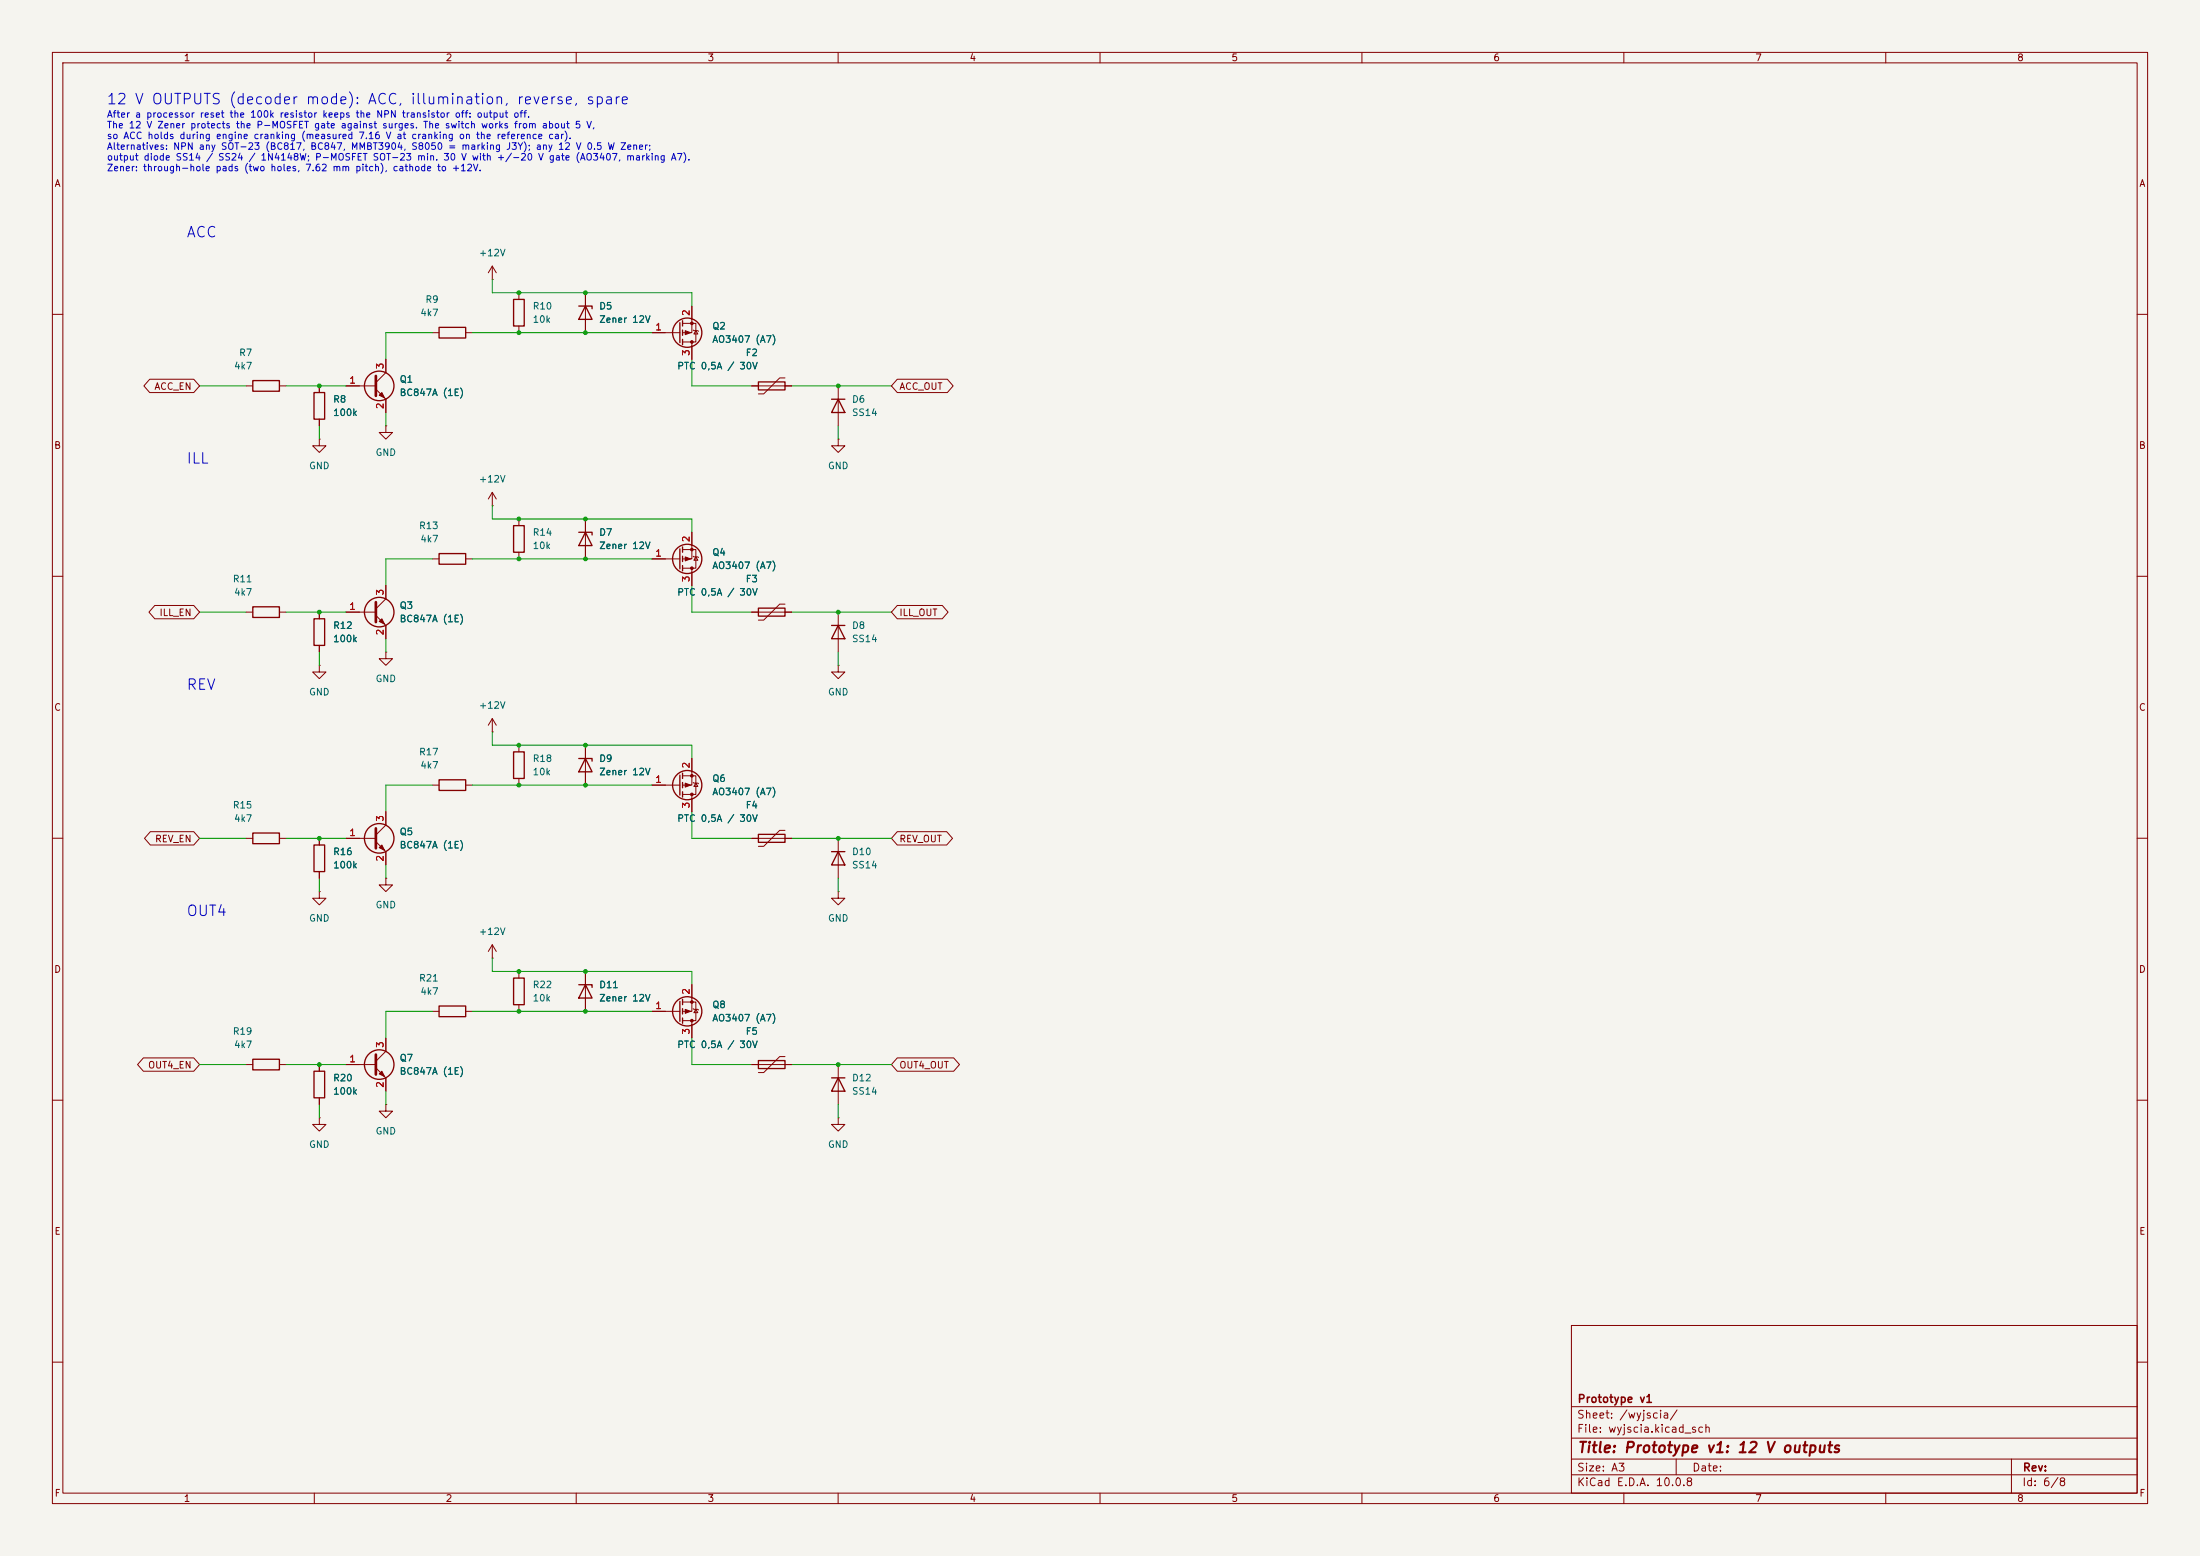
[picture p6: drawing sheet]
<svg xmlns="http://www.w3.org/2000/svg" width="420mm" height="297mm" viewBox="0 0 420 297" stroke-linecap="round" stroke-linejoin="round" font-family="sans-serif">
<path d="M0 0h420v297h-420z" fill="#f5f4ef" stroke="#f5f4ef" stroke-width=".19"/>
<g fill="none" stroke="#840000" stroke-width=".19">
<path d="M10 10h400v277h-400zM12 12h396v273h-396zM60 10v2M110 10v2M160 10v2M210 10v2M260 10v2M310 10v2M360 10v2M94 53.3h.1M94 50.8v2.5M94 50.8l-.8 1.3"/>
<path d="M94 50.8l.7 1.3M99.1 55.9v1.3M111.8 55.9v7.6M132.1 58.4v5.1h-1.8M10 60h2M28.6 72.4h8.4l1.1 1.3-1.1 1.2h-8.4l-1.1-1.2zM47 73.7h1.3M53.3 73.7h1.3M61 73.7v1.2M66 73.7h5.8M71.8 74.3l1.9 1.9v2.5M73.7 68.6v2.5l-1.9 1.9"/>
<path d="M82.5 63.5h1.3M88.9 63.5h1.3M99.1 62.2v1.3M124.5 63.5h5.3M130.3 61.7h2.5v3.6h-2.5M132.1 65.3v3.3M132.3 63l1 .2M132.8 63.1l.4 .7h-.7zM143.5 73.7h7.6M149.9 72.1h-1.1l-3 3.1h-1M160 73.7v7.6M171.3 72.4h9.6l1.1 1.3-1.1 1.2h-9.6l-1.1-1.2z"/>
<path d="M408 60h2M61 83.8v1.3h1.2l-1.2 1.3-1.3-1.3h1.3M61 83.8h.1M61 80v1.3M73.7 81.3v1.3h1.2l-1.2 1.2-1.3-1.2h1.3M73.7 81.3h.1M94 96.5h.1M94 94v2.5M94 94l-.8 1.3M94 94l.7 1.3M99.1 99.1v1.2M111.8 99.1v7.6"/>
<path d="M160 83.8v1.3h1.3l-1.3 1.3-1.3-1.3h1.3M160 83.8h.1M10 110h2M29.5 115.6h7.5l1.1 1.2-1.1 1.3h-7.5l-1.1-1.3zM47 116.8h1.3M53.3 116.8h1.3M61 116.8v1.3M66 116.8h5.8M71.8 117.5l1.9 1.9v2.5M73.7 111.8v2.5l-1.9 1.9M82.5 106.7h1.3M88.9 106.7h1.3"/>
<path d="M99.1 105.4v1.3M124.5 106.7h5.3M130.3 104.9h2.5v3.6h-2.5M132.1 101.6v5.1h-1.8M132.1 108.5v3.3M132.3 106.2l1 .2M132.8 106.3l.4 .6h-.7zM143.5 116.8h7.6M149.9 115.3h-1.1l-3 3.1h-1M160 116.8v7.7M171.3 115.6h8.6l1.1 1.2-1.1 1.3h-8.6l-1.1-1.3zM408 110h2"/>
<path d="M61 127v1.3h1.2l-1.2 1.2-1.3-1.2h1.3M61 127h.1M61 123.2v1.3M73.7 124.5v1.2h1.2l-1.2 1.3-1.3-1.3h1.3M73.7 124.5h.1M94 139.7h.1M94 137.2v2.5M94 137.2l-.8 1.2M94 137.2l.7 1.2M160 127v1.3h1.3l-1.3 1.2-1.3-1.2h1.3M160 127h.1M10 160h2"/>
<path d="M28.7 158.7h8.3l1.1 1.3-1.1 1.3h-8.3l-1.1-1.3zM73.7 154.9v2.6l-1.9 1.9M82.5 149.9h1.3M88.9 149.9h1.3M99.1 142.2v1.3M99.1 148.6v1.3M111.8 142.2v7.7M124.5 149.9h5.3M130.3 148.1h2.5v3.5h-2.5M132.1 144.8v5.1h-1.8M132.1 151.6v3.3M132.3 149.4l1 .2"/>
<path d="M132.8 149.5l.4 .6h-.7zM149.9 158.5h-1.1l-3 3h-1M171.3 158.7h9.4l1.1 1.3-1.1 1.3h-9.4l-1.1-1.3zM408 160h2M47 160h1.3M53.3 160h1.3M61 170.2v1.3h1.2l-1.2 1.2-1.3-1.2h1.3M61 170.2h.1M61 160v1.3M61 166.4v1.2M66 160h5.8M71.8 160.7l1.9 1.9v2.5"/>
<path d="M73.7 167.6v1.3h1.2l-1.2 1.3-1.3-1.3h1.3M73.7 167.6h.1M143.5 160h7.6M160 170.2v1.3h1.3l-1.3 1.2-1.3-1.2h1.3M160 170.2h.1M160 160v7.6M73.7 198.1v2.6l-1.9 1.9M82.5 193h1.3M88.9 193h1.3M94 182.9h.1M94 180.3l-.8 1.3M94 180.3l.7 1.3"/>
<path d="M94 180.3v2.6M99.1 185.4v1.3M99.1 191.8v1.2M111.8 185.4v7.6M124.5 193h5.3M130.3 191.3h2.5v3.5h-2.5M132.1 188v5h-1.8M132.1 194.8v3.3M132.3 192.5l1 .3M132.8 192.7l.4 .6h-.7zM10 210h2M27.4 201.9h9.6l1.1 1.3-1.1 1.3h-9.6l-1.1-1.3z"/>
<path d="M47 203.2h1.3M53.3 203.2h1.3M61 213.4v1.2h1.2l-1.2 1.3-1.3-1.3h1.3M61 213.4h.1M61 203.2v1.3M61 209.6v1.2M66 203.2h5.8M71.8 203.8l1.9 1.9v2.6M73.7 210.8v1.3h1.2l-1.2 1.3-1.3-1.3h1.3M73.7 210.8h.1M143.5 203.2h7.6M149.9 201.7h-1.1l-3 3h-1"/>
<path d="M160 213.4v1.2h1.3l-1.3 1.3-1.3-1.3h1.3M160 213.4h.1M160 203.2v7.6M171.3 201.9h10.8l1.1 1.3-1.1 1.3h-10.8l-1.1-1.3zM408 210h2M300 253h108v32h-108zM10 260h2M300 278.5h108M300 274.5h108M300 268.5h108M320 278.5v3M384 278.5v6.5"/>
<path d="M408 260h2M60 285v2M110 285v2M160 285v2M210 285v2M260 285v2M300 281.5h108M310 285v2M360 285v2"/>
</g>
<g fill="none" stroke="#840000" stroke-width=".25">
<path d="M98 57.2h2.1v5h-2.1zM110.5 58.4h2.5v.5M111.8 58.4l1.2 2.6h-2.5zM48.3 72.6h5v2.1h-5zM59.9 74.9h2.1v5.1h-2.1zM83.8 62.5h5.1v2h-5.1zM129.8 61.6v3.8M130.3 61.2v1M130.3 63v1M130.3 64.8v1M144.8 72.9h5.1v1.5h-5.1zM158.7 76.2h2.6"/>
<path d="M160 76.2l1.3 2.5h-2.6zM48.3 115.8h5v2.1h-5zM59.9 118.1h2.1v5.1h-2.1zM83.8 105.7h5.1v2h-5.1zM98 100.3h2.1v5.1h-2.1zM110.5 101.6h2.5v.5M111.8 101.6l1.2 2.5h-2.5zM129.8 104.8v3.8M130.3 104.4v1M130.3 106.2v1M130.3 108v1M144.8 116.1h5.1v1.5h-5.1z"/>
<path d="M158.7 119.4h2.6M160 119.4l1.3 2.5h-2.6zM48.3 159h5v2h-5zM83.8 148.8h5.1v2.1h-5.1zM98 143.5h2.1v5.1h-2.1zM110.5 144.8h2.5v.5M111.8 144.8l1.2 2.5h-2.5zM129.8 148v3.8M130.3 147.6v1M130.3 149.4v1M130.3 151.1v1M144.8 159.3h5.1v1.5h-5.1z"/>
<path d="M59.9 161.3h2.1v5.1h-2.1zM158.7 162.6h2.6M160 162.6l1.3 2.5h-2.6zM83.8 192h5.1v2.1h-5.1zM98 186.7h2.1v5.1h-2.1zM110.5 188h2.5v.5M111.8 188l1.2 2.5h-2.5zM129.8 191.1v3.8M130.3 190.8v1M130.3 192.5v1M130.3 194.3v1M48.3 202.2h5v2h-5z"/>
<path d="M59.9 204.5h2.1v5.1h-2.1zM144.8 202.4h5.1v1.6h-5.1zM158.7 205.7h2.6M160 205.7l1.3 2.6h-2.6z"/>
<circle cx="72.4" cy="73.7" r="2.82"/>
<circle cx="131.2" cy="63.5" r="2.79"/>
<circle cx="72.4" cy="116.8" r="2.82"/>
<circle cx="131.2" cy="106.7" r="2.79"/>
<circle cx="131.2" cy="149.9" r="2.79"/>
<circle cx="72.4" cy="160" r="2.82"/>
<circle cx="131.2" cy="193" r="2.79"/>
<circle cx="72.4" cy="203.2" r="2.82"/>
</g>
<g fill="#840000" stroke="#840000" stroke-width=".19">
<path d="M130.8 106.3l1 .4-1 .4z"/>
<path d="M130.8 192.7l1 .3-1 .4z"/>
<path d="M72.4 205l.5-.5 .5 1z"/>
<path d="M72.4 161.8l.5-.5 .5 1z"/>
<path d="M130.8 63.1l1 .4-1 .4z"/>
<path d="M72.4 118.6l.5-.5 .5 1z"/>
<path d="M72.4 75.4l.5-.5 .5 1z"/>
<path d="M130.8 149.5l1 .4-1 .3z"/>
<circle cx="132.1" cy="108.5" r=".25"/>
<circle cx="132.1" cy="104.9" r=".25"/>
<circle cx="132.1" cy="194.8" r=".25"/>
<circle cx="132.1" cy="191.3" r=".25"/>
<circle cx="132.1" cy="65.3" r=".25"/>
<circle cx="132.1" cy="61.7" r=".25"/>
<circle cx="132.1" cy="151.6" r=".25"/>
<circle cx="132.1" cy="148.1" r=".25"/>
</g>
<path d="M71.8 71.8v3.8M71.8 114.9v3.8M71.8 158.1v3.8M71.8 201.3v3.8" fill="none" stroke="#840000" stroke-width=".51"/>
<g fill="none" stroke="#009600" stroke-width=".19">
<path d="M94 53.3v2.6h38.1v2.5M38.1 73.7h8.9M54.6 73.7h11.4M73.7 78.7v2.6M82.5 63.5h-8.8v5.1M90.2 63.5h34.3M132.1 68.6v5.1h11.4M151.1 73.7h19.1M61 81.3v2.5M94 96.5v2.6h38.1v2.5M160 81.3v2.5M38.1 116.8h8.9"/>
<path d="M54.6 116.8h11.4M82.5 106.7h-8.8v5.1M90.2 106.7h34.3M132.1 111.8v5h11.4M151.1 116.8h19.1M61 124.5v2.5M73.7 121.9v2.6M94 139.7v2.5h38.1v2.6M160 124.5v2.5M82.5 149.9h-8.8v5M90.2 149.9h34.3M132.1 154.9v5.1h11.4"/>
<path d="M38.1 160h8.9M54.6 160h11.4M61 167.6v2.6M73.7 165.1v2.5M151.1 160h19.1M160 167.6v2.6M82.5 193h-8.8v5.1M90.2 193h34.3M94 182.9v2.5h38.1v2.6M132.1 198.1v5.1h11.4M38.1 203.2h8.9M54.6 203.2h11.4"/>
<path d="M61 210.8v2.6M73.7 208.3v2.5M151.1 203.2h19.1M160 210.8v2.6"/>
</g>
<g fill="#009600">
<circle cx="61" cy="203.2" r=".46"/>
<circle cx="61" cy="160" r=".46"/>
<circle cx="99.1" cy="63.5" r=".46"/>
<circle cx="111.8" cy="106.7" r=".46"/>
<circle cx="111.8" cy="99.1" r=".46"/>
<circle cx="99.1" cy="106.7" r=".46"/>
<circle cx="99.1" cy="99.1" r=".46"/>
<circle cx="160" cy="73.7" r=".46"/>
<circle cx="160" cy="116.8" r=".46"/>
<circle cx="111.8" cy="63.5" r=".46"/>
<circle cx="61" cy="116.8" r=".46"/>
<circle cx="111.8" cy="55.9" r=".46"/>
<circle cx="99.1" cy="55.9" r=".46"/>
<circle cx="61" cy="73.7" r=".46"/>
<circle cx="160" cy="160" r=".46"/>
<circle cx="160" cy="203.2" r=".46"/>
<circle cx="111.8" cy="185.4" r=".46"/>
<circle cx="99.1" cy="185.4" r=".46"/>
<circle cx="99.1" cy="193" r=".46"/>
<circle cx="111.8" cy="193" r=".46"/>
<circle cx="99.1" cy="142.2" r=".46"/>
<circle cx="99.1" cy="149.9" r=".46"/>
<circle cx="111.8" cy="142.2" r=".46"/>
<circle cx="111.8" cy="149.9" r=".46"/>
</g>
<g font-size="2" fill="#0000c2">
<text x="20.2" y="20.4">12 V OUTPUTS (decoder mode): ACC, illumination, reverse, spare</text>
<text x="35.5" y="45.8">ACC</text>
<text x="35.5" y="89">ILL</text>
<text x="35.5" y="132.2">REV</text>
<text x="35.5" y="175.4">OUT4</text>
</g>
<text font-size="2" fill="#840000" x="301" y="277.8">Title: Prototype v1: 12 V outputs</text>
<g font-size="1.5" fill="#840000">
<text x="301" y="268.1">Prototype v1</text>
<text x="300.9" y="273.8">File: wyjscia.kicad_sch</text>
<text x="300.9" y="271.1">Sheet: /wyjscia/</text>
<text x="300.9" y="281.2">Size: A3</text>
<text x="322.9" y="281.2">Date:</text>
<text x="386" y="281.2">Rev:</text>
<text x="300.9" y="284">KiCad E.D.A. 10.0.8</text>
<text x="385.9" y="284">Id: 6/8</text>
</g>
<g font-size="1.3" fill="#840000">
<text x="35" y="12">1</text>
<text x="85" y="12">2</text>
<text x="135" y="12">3</text>
<text x="185" y="12">4</text>
<text x="235" y="12">5</text>
<text x="285" y="12">6</text>
<text x="335" y="12">7</text>
<text x="385" y="12">8</text>
<text x="10.3" y="36">A</text>
<text x="408.3" y="36">A</text>
<text x="29.4" y="74.7">ACC_EN</text>
<text x="171.6" y="74.7">ACC_OUT</text>
<text x="10.2" y="86">B</text>
<text x="408.2" y="86">B</text>
<text x="30.3" y="117.9">ILL_EN</text>
<text x="171.6" y="117.9">ILL_OUT</text>
<text x="10.2" y="136">C</text>
<text x="408.2" y="136">C</text>
<text x="29.5" y="161.1">REV_EN</text>
<text x="171.6" y="161.1">REV_OUT</text>
<text x="10.2" y="186">D</text>
<text x="408.2" y="186">D</text>
<text x="28.2" y="204.3">OUT4_EN</text>
<text x="171.6" y="204.3">OUT4_OUT</text>
<text x="10.3" y="236">E</text>
<text x="408.3" y="236">E</text>
<text x="10.3" y="286">F</text>
<text x="35" y="287">1</text>
<text x="85" y="287">2</text>
<text x="135" y="287">3</text>
<text x="185" y="287">4</text>
<text x="235" y="287">5</text>
<text x="285" y="287">6</text>
<text x="335" y="287">7</text>
<text x="385" y="287">8</text>
<text x="408.3" y="286">F</text>
</g>
<g font-size="1.3" fill="#0000c2">
<text x="20.3" y="22.8">After a processor reset the 100k resistor keeps the NPN transistor off: output off.</text>
<text x="20.3" y="24.8">The 12 V Zener protects the P-MOSFET gate against surges. The switch works from about 5 V,</text>
<text x="20.3" y="26.9">so ACC holds during engine cranking (measured 7.16 V at cranking on the reference car).</text>
<text x="20.3" y="28.9">Alternatives: NPN any SOT-23 (BC817, BC847, MMBT3904, S8050 = marking J3Y); any 12 V 0.5 W Zener;</text>
<text x="20.3" y="30.9">output diode SS14 / SS24 / 1N4148W; P-MOSFET SOT-23 min. 30 V with +/-20 V gate (AO3407, marking A7).</text>
<text x="20.3" y="33">Zener: through-hole pads (two holes, 7.62 mm pitch), cathode to +12V.</text>
</g>
<g font-size="1.3" fill="#006464">
<text x="91.3" y="49.2">+12V</text>
<text x="81.1" y="58.1">R9</text>
<text x="101.6" y="59.4">R10</text>
<text x="114.3" y="59.4">D5</text>
<text x="80.1" y="60.7">4k7</text>
<text x="101.6" y="61.9">10k</text>
<text x="114.3" y="61.9">Zener 12V</text>
<text x="135.9" y="63.2">Q2</text>
<text x="135.9" y="65.7">AO3407 (A7)</text>
<text x="44.6" y="70.8">4k7</text>
<text x="45.5" y="68.3">R7</text>
<text x="129.2" y="70.8">PTC 0,5A / 30V</text>
<text x="142.2" y="68.3">F2</text>
<text x="63.5" y="77.2">R8</text>
<text x="76.2" y="73.4">Q1</text>
<text x="76.2" y="75.9">BC847A (1E)</text>
<text x="162.5" y="77.2">D6</text>
<text x="63.5" y="79.7">100k</text>
<text x="162.5" y="79.7">SS14</text>
<text x="58.9" y="89.9">GND</text>
<text x="71.6" y="87.3">GND</text>
<text x="158" y="89.9">GND</text>
<text x="91.3" y="92.4">+12V</text>
<text x="79.9" y="101.3">R13</text>
<text x="80.1" y="103.8">4k7</text>
<text x="101.6" y="102.6">R14</text>
<text x="101.6" y="105.1">10k</text>
<text x="114.3" y="102.6">D7</text>
<text x="114.3" y="105.1">Zener 12V</text>
<text x="135.9" y="106.4">Q4</text>
<text x="44.3" y="111.5">R11</text>
<text x="44.6" y="114">4k7</text>
<text x="129.2" y="114">PTC 0,5A / 30V</text>
<text x="135.9" y="108.9">AO3407 (A7)</text>
<text x="142.2" y="111.5">F3</text>
<text x="76.2" y="116.5">Q3</text>
<text x="76.2" y="119.1">BC847A (1E)</text>
<text x="63.5" y="120.3">R12</text>
<text x="63.5" y="122.9">100k</text>
<text x="162.5" y="120.3">D8</text>
<text x="162.5" y="122.9">SS14</text>
<text x="71.6" y="130.5">GND</text>
<text x="58.9" y="133">GND</text>
<text x="91.3" y="135.6">+12V</text>
<text x="158" y="133">GND</text>
<text x="79.9" y="144.5">R17</text>
<text x="80.1" y="147">4k7</text>
<text x="101.6" y="145.7">R18</text>
<text x="101.6" y="148.3">10k</text>
<text x="114.3" y="145.7">D9</text>
<text x="114.3" y="148.3">Zener 12V</text>
<text x="135.9" y="149.6">Q6</text>
<text x="44.3" y="154.6">R15</text>
<text x="135.9" y="152.1">AO3407 (A7)</text>
<text x="142.2" y="154.6">F4</text>
<text x="44.6" y="157.2">4k7</text>
<text x="76.2" y="159.7">Q5</text>
<text x="129.2" y="157.2">PTC 0,5A / 30V</text>
<text x="63.5" y="163.5">R16</text>
<text x="63.5" y="166.1">100k</text>
<text x="76.2" y="162.3">BC847A (1E)</text>
<text x="162.5" y="163.5">D10</text>
<text x="162.5" y="166.1">SS14</text>
<text x="71.6" y="173.7">GND</text>
<text x="58.9" y="176.2">GND</text>
<text x="91.3" y="178.8">+12V</text>
<text x="158" y="176.2">GND</text>
<text x="79.9" y="187.7">R21</text>
<text x="80.1" y="190.2">4k7</text>
<text x="101.6" y="188.9">R22</text>
<text x="101.6" y="191.5">10k</text>
<text x="114.3" y="188.9">D11</text>
<text x="114.3" y="191.5">Zener 12V</text>
<text x="44.3" y="197.8">R19</text>
<text x="135.9" y="192.7">Q8</text>
<text x="135.9" y="195.3">AO3407 (A7)</text>
<text x="142.2" y="197.8">F5</text>
<text x="44.6" y="200.4">4k7</text>
<text x="76.2" y="202.9">Q7</text>
<text x="129.2" y="200.4">PTC 0,5A / 30V</text>
<text x="63.5" y="206.7">R20</text>
<text x="63.5" y="209.2">100k</text>
<text x="76.2" y="205.4">BC847A (1E)</text>
<text x="162.5" y="206.7">D12</text>
<text x="162.5" y="209.2">SS14</text>
<text x="58.9" y="219.4">GND</text>
<text x="71.6" y="216.9">GND</text>
<text x="158" y="219.4">GND</text>
</g>
<g font-size="1.3" fill="#a90000">
<text x="125" y="63.4">1</text>
<text x="131.9" y="60.4" transform="rotate(-90 131.9 60.4)">2</text>
<text x="73.5" y="70.6" transform="rotate(-90 73.5 70.6)">3</text>
<text x="131.9" y="68" transform="rotate(-90 131.9 68)">3</text>
<text x="66.6" y="73.5">1</text>
<text x="73.5" y="78.2" transform="rotate(-90 73.5 78.2)">2</text>
<text x="125" y="106.5">1</text>
<text x="131.9" y="103.6" transform="rotate(-90 131.9 103.6)">2</text>
<text x="73.5" y="113.8" transform="rotate(-90 73.5 113.8)">3</text>
<text x="131.9" y="111.2" transform="rotate(-90 131.9 111.2)">3</text>
<text x="66.6" y="116.7">1</text>
<text x="73.5" y="121.4" transform="rotate(-90 73.5 121.4)">2</text>
<text x="125" y="149.7">1</text>
<text x="131.9" y="146.8" transform="rotate(-90 131.9 146.8)">2</text>
<text x="131.9" y="154.4" transform="rotate(-90 131.9 154.4)">3</text>
<text x="66.6" y="159.9">1</text>
<text x="73.5" y="156.9" transform="rotate(-90 73.5 156.9)">3</text>
<text x="73.5" y="164.6" transform="rotate(-90 73.5 164.6)">2</text>
<text x="131.9" y="190" transform="rotate(-90 131.9 190)">2</text>
<text x="125" y="192.9">1</text>
<text x="131.9" y="197.6" transform="rotate(-90 131.9 197.6)">3</text>
<text x="66.6" y="203.1">1</text>
<text x="73.5" y="200.1" transform="rotate(-90 73.5 200.1)">3</text>
<text x="73.5" y="207.7" transform="rotate(-90 73.5 207.7)">2</text>
</g>
</svg>
